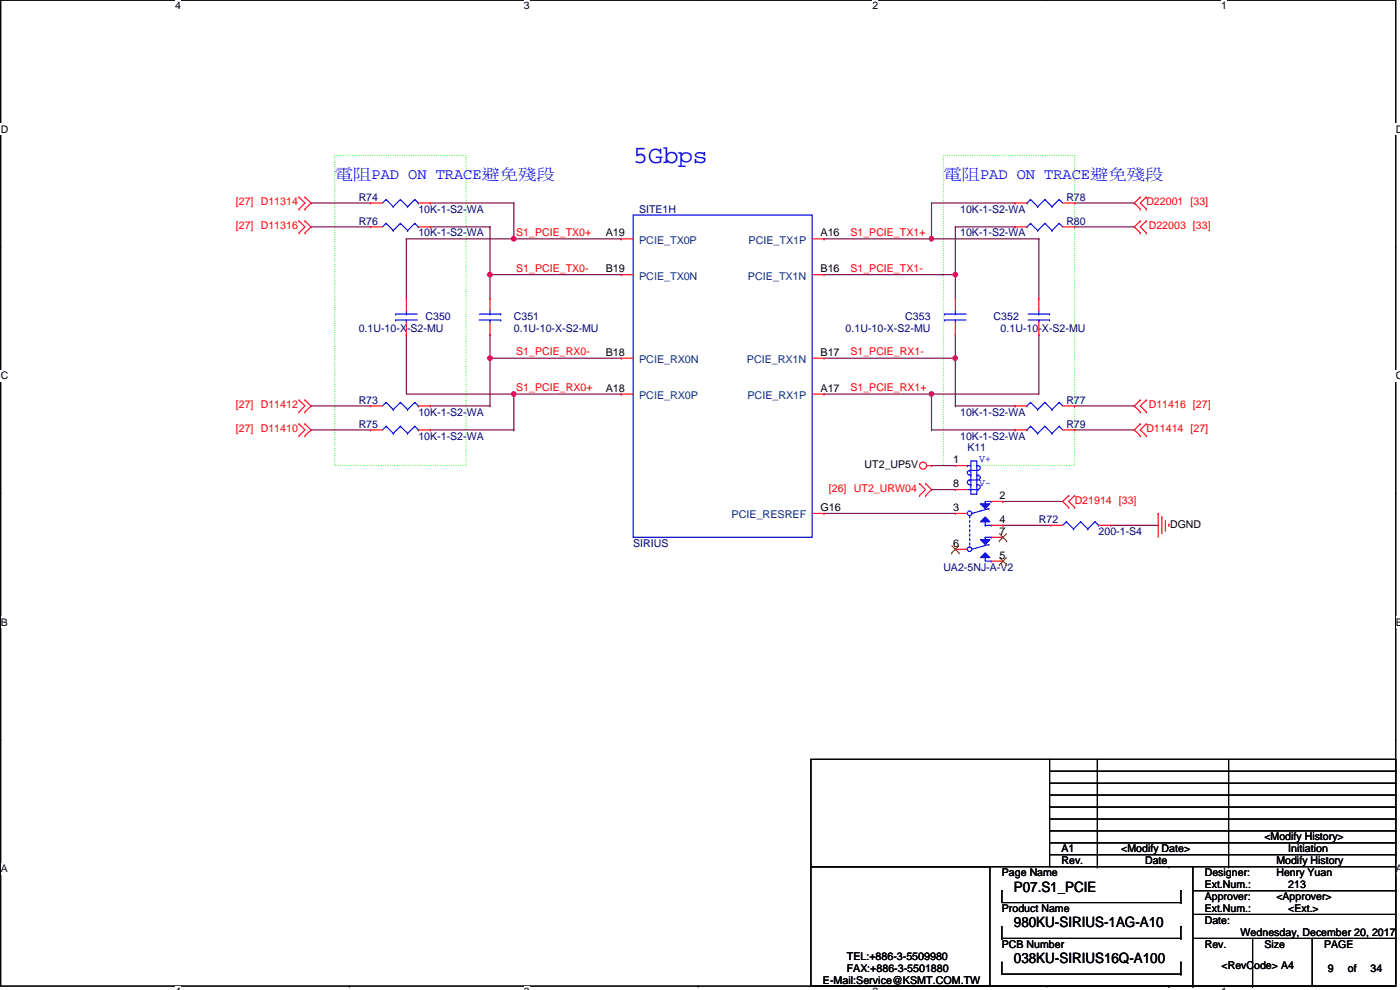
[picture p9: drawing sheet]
<svg xmlns="http://www.w3.org/2000/svg" width="420mm" height="297mm" viewBox="0 0 420 297" stroke-linecap="round" stroke-linejoin="round" font-family="sans-serif">
<path d="M.2 0h418.7v295.9h-418.7z" fill="none" stroke="#000" stroke-width=".34"/>
<g fill="#fff">
<path d="M52.5 0h1.8v3.5h-1.8z"/>
<path d="M52.5 295.9h1.8v1.2h-1.8z"/>
</g>
<g fill="#000">
<circle cx="104.8" cy="0" r=".17"/>
<circle cx="104.8" cy="295.9" r=".17"/>
</g>
<g fill="#fff">
<path d="M157.2 0h1.7v3.5h-1.7z"/>
<path d="M157.2 295.9h1.7v1.2h-1.7z"/>
</g>
<g fill="#000">
<circle cx="209.5" cy="0" r=".17"/>
<circle cx="209.5" cy="295.9" r=".17"/>
</g>
<g fill="#fff">
<path d="M261.9 0h1.7v3.5h-1.7z"/>
<path d="M261.9 295.9h1.7v1.2h-1.7z"/>
</g>
<g fill="#000">
<circle cx="314.2" cy="0" r=".17"/>
<circle cx="314.2" cy="295.9" r=".17"/>
</g>
<g fill="#fff">
<path d="M366.5 0h1.7v3.5h-1.7z"/>
<path d="M366.5 295.9h1.7v1.2h-1.7z"/>
<path d="M.2 37h2.2v3.5h-2.2z"/>
<path d="M418.9 37h1.3v3.5h-1.3z"/>
<path d="M.2 111h2.2v3.4h-2.2z"/>
<path d="M418.9 111h1.3v3.4h-1.3z"/>
</g>
<g fill="#000">
<circle cx=".2" cy="74" r=".17"/>
<circle cx="418.9" cy="74" r=".17"/>
</g>
<g fill="#fff">
<path d="M.2 184.9h2.1v3.5h-2.1z"/>
<path d="M418.9 184.9h1.3v3.5h-1.3z"/>
</g>
<g fill="#000">
<circle cx=".2" cy="148" r=".17"/>
<circle cx="418.9" cy="148" r=".17"/>
</g>
<g fill="#fff">
<path d="M.2 258.9h2.1v3.4h-2.1z"/>
<path d="M418.9 258.9h1.3v3.4h-1.3z"/>
</g>
<g fill="#000">
<circle cx=".2" cy="221.9" r=".17"/>
<circle cx="418.9" cy="221.9" r=".17"/>
</g>
<path d="M100.5 46.6h39.4v93.1h-39.4zM283.1 46.6h39.4v93.1h-39.4z" fill="none" stroke="#0f0" stroke-width=".34" stroke-dasharray="0 .7"/>
<path d="M279.6 146.9h7.1" fill="none" stroke="#800040" stroke-width=".34"/>
<circle cx="279.6" cy="146.9" r=".17" fill="#800040"/>
<path d="M279.6 139.7h7.1" fill="none" stroke="#800040" stroke-width=".34"/>
<circle cx="279.6" cy="139.7" r=".17" fill="#800040"/>
<path d="M247.3 154.1h39.4" fill="none" stroke="#800040" stroke-width=".34"/>
<circle cx="247.3" cy="154.1" r=".17" fill="#800040"/>
<path d="M147.1 107.5v14.3" fill="none" stroke="#800040" stroke-width=".34"/>
<circle cx="147.1" cy="121.8" r=".17" fill="#800040"/>
<path d="M129.1 121.8h18" fill="none" stroke="#800040" stroke-width=".34"/>
<circle cx="129.1" cy="121.8" r=".17" fill="#800040"/>
<path d="M154.2 118.2v10.8" fill="none" stroke="#800040" stroke-width=".34"/>
<circle cx="154.2" cy="129" r=".17" fill="#800040"/>
<path d="M129.1 129h25.1" fill="none" stroke="#800040" stroke-width=".34"/>
<circle cx="129.1" cy="129" r=".17" fill="#800040"/>
<path d="M147.1 68.1v14.3" fill="none" stroke="#800040" stroke-width=".34"/>
<circle cx="147.1" cy="68.1" r=".17" fill="#800040"/>
<circle cx="147" cy="82.4" r=".7" fill="#f0f"/>
<circle cx="147" cy="82.4" r=".7" fill="none" stroke="#f0f" stroke-width=".34"/>
<path d="M129.1 68.1h18" fill="none" stroke="#800040" stroke-width=".34"/>
<circle cx="129.1" cy="68.1" r=".17" fill="#800040"/>
<path d="M154.2 60.9v10.8" fill="none" stroke="#800040" stroke-width=".34"/>
<circle cx="154.2" cy="60.9" r=".17" fill="#800040"/>
<path d="M129.1 60.9h25.1" fill="none" stroke="#800040" stroke-width=".34"/>
<circle cx="129.1" cy="60.9" r=".17" fill="#800040"/>
<path d="M93.3 60.9h17.9" fill="none" stroke="#800040" stroke-width=".34"/>
<circle cx="93.3" cy="60.9" r=".17" fill="#800040"/>
<path d="M154.2 118.2h32.2" fill="none" stroke="#800040" stroke-width=".34"/>
<circle cx="186.4" cy="118.2" r=".17" fill="#800040"/>
<circle cx="154.2" cy="118.2" r=".7" fill="#f0f"/>
<circle cx="154.2" cy="118.2" r=".7" fill="none" stroke="#f0f" stroke-width=".34"/>
<path d="M154.2 71.7h32.2" fill="none" stroke="#800040" stroke-width=".34"/>
<circle cx="186.4" cy="71.7" r=".17" fill="#800040"/>
<circle cx="154.2" cy="71.6" r=".7" fill="#f0f"/>
<circle cx="154.2" cy="71.6" r=".7" fill="none" stroke="#f0f" stroke-width=".34"/>
<path d="M93.3 121.8h17.9" fill="none" stroke="#800040" stroke-width=".34"/>
<circle cx="93.3" cy="121.8" r=".17" fill="#800040"/>
<path d="M93.3 68.1h17.9" fill="none" stroke="#800040" stroke-width=".34"/>
<circle cx="93.3" cy="68.1" r=".17" fill="#800040"/>
<path d="M93.3 129h17.9" fill="none" stroke="#800040" stroke-width=".34"/>
<circle cx="93.3" cy="129" r=".17" fill="#800040"/>
<path d="M147.1 82.4h39.3" fill="none" stroke="#800040" stroke-width=".34"/>
<circle cx="147.1" cy="82.4" r=".17" fill="#800040"/>
<path d="M147.1 82.4v7.2" fill="none" stroke="#800040" stroke-width=".34"/>
<circle cx="147.1" cy="82.4" r=".17" fill="#800040"/>
<path d="M147.1 100.3v7.2" fill="none" stroke="#800040" stroke-width=".34"/>
<circle cx="147.1" cy="100.3" r=".17" fill="#800040"/>
<path d="M147.1 107.5h39.3" fill="none" stroke="#800040" stroke-width=".34"/>
<circle cx="147.1" cy="107.5" r=".17" fill="#800040"/>
<circle cx="147" cy="107.5" r=".7" fill="#f0f"/>
<circle cx="147" cy="107.5" r=".7" fill="none" stroke="#f0f" stroke-width=".34"/>
<path d="M122 71.7v17.9" fill="none" stroke="#800040" stroke-width=".34"/>
<circle cx="122" cy="71.7" r=".17" fill="#800040"/>
<path d="M122 100.3v17.9" fill="none" stroke="#800040" stroke-width=".34"/>
<circle cx="122" cy="100.3" r=".17" fill="#800040"/>
<path d="M122 118.2h32.2" fill="none" stroke="#800040" stroke-width=".34"/>
<circle cx="154.2" cy="118.2" r=".17" fill="#800040"/>
<path d="M122 71.7h32.2" fill="none" stroke="#800040" stroke-width=".34"/>
<circle cx="154.2" cy="71.7" r=".17" fill="#800040"/>
<path d="M286.7 107.5v14.3" fill="none" stroke="#800040" stroke-width=".34"/>
<circle cx="286.7" cy="121.8" r=".17" fill="#800040"/>
<circle cx="286.7" cy="107.5" r=".7" fill="#f0f"/>
<circle cx="286.7" cy="107.5" r=".7" fill="none" stroke="#f0f" stroke-width=".34"/>
<path d="M286.7 121.8h17.9" fill="none" stroke="#800040" stroke-width=".34"/>
<circle cx="304.6" cy="121.8" r=".17" fill="#800040"/>
<path d="M279.6 118.2v10.8" fill="none" stroke="#800040" stroke-width=".34"/>
<circle cx="279.6" cy="129" r=".17" fill="#800040"/>
<path d="M279.6 129h25" fill="none" stroke="#800040" stroke-width=".34"/>
<circle cx="304.6" cy="129" r=".17" fill="#800040"/>
<path d="M286.7 68.1v14.3" fill="none" stroke="#800040" stroke-width=".34"/>
<circle cx="286.7" cy="68.1" r=".17" fill="#800040"/>
<circle cx="286.7" cy="82.4" r=".7" fill="#f0f"/>
<circle cx="286.7" cy="82.4" r=".7" fill="none" stroke="#f0f" stroke-width=".34"/>
<path d="M286.7 68.1h17.9" fill="none" stroke="#800040" stroke-width=".34"/>
<circle cx="304.6" cy="68.1" r=".17" fill="#800040"/>
<path d="M279.6 60.9v10.8" fill="none" stroke="#800040" stroke-width=".34"/>
<circle cx="279.6" cy="60.9" r=".17" fill="#800040"/>
<path d="M279.6 60.9h25" fill="none" stroke="#800040" stroke-width=".34"/>
<circle cx="304.6" cy="60.9" r=".17" fill="#800040"/>
<path d="M322.5 60.9h17.9" fill="none" stroke="#800040" stroke-width=".34"/>
<circle cx="340.4" cy="60.9" r=".17" fill="#800040"/>
<path d="M322.5 121.8h17.9" fill="none" stroke="#800040" stroke-width=".34"/>
<circle cx="340.4" cy="121.8" r=".17" fill="#800040"/>
<path d="M322.5 68.1h17.9" fill="none" stroke="#800040" stroke-width=".34"/>
<circle cx="340.4" cy="68.1" r=".17" fill="#800040"/>
<path d="M322.5 129h17.9" fill="none" stroke="#800040" stroke-width=".34"/>
<circle cx="340.4" cy="129" r=".17" fill="#800040"/>
<path d="M247.3 118.2h32.3" fill="none" stroke="#800040" stroke-width=".34"/>
<circle cx="247.3" cy="118.2" r=".17" fill="#800040"/>
<circle cx="279.5" cy="118.2" r=".7" fill="#f0f"/>
<circle cx="279.5" cy="118.2" r=".7" fill="none" stroke="#f0f" stroke-width=".34"/>
<path d="M247.3 71.7h32.3" fill="none" stroke="#800040" stroke-width=".34"/>
<circle cx="247.3" cy="71.7" r=".17" fill="#800040"/>
<circle cx="279.5" cy="71.6" r=".7" fill="#f0f"/>
<circle cx="279.5" cy="71.6" r=".7" fill="none" stroke="#f0f" stroke-width=".34"/>
<path d="M286.7 82.4v7.2" fill="none" stroke="#800040" stroke-width=".34"/>
<circle cx="286.7" cy="82.4" r=".17" fill="#800040"/>
<path d="M286.7 100.3v7.2" fill="none" stroke="#800040" stroke-width=".34"/>
<circle cx="286.7" cy="100.3" r=".17" fill="#800040"/>
<path d="M311.8 71.7v17.9" fill="none" stroke="#800040" stroke-width=".34"/>
<circle cx="311.8" cy="71.7" r=".17" fill="#800040"/>
<path d="M311.8 100.3v17.9" fill="none" stroke="#800040" stroke-width=".34"/>
<circle cx="311.8" cy="100.3" r=".17" fill="#800040"/>
<path d="M279.6 118.2h32.2" fill="none" stroke="#800040" stroke-width=".34"/>
<circle cx="279.6" cy="118.2" r=".17" fill="#800040"/>
<path d="M247.3 82.4h39.4" fill="none" stroke="#800040" stroke-width=".34"/>
<circle cx="286.7" cy="82.4" r=".17" fill="#800040"/>
<path d="M247.3 107.5h39.4" fill="none" stroke="#800040" stroke-width=".34"/>
<circle cx="286.7" cy="107.5" r=".17" fill="#800040"/>
<path d="M279.6 71.7h32.2" fill="none" stroke="#800040" stroke-width=".34"/>
<circle cx="279.6" cy="71.7" r=".17" fill="#800040"/>
<path d="M301 150.5h17.9" fill="none" stroke="#800040" stroke-width=".34"/>
<circle cx="301" cy="150.5" r=".17" fill="#800040"/>
<path d="M333.3 157.6h14.3" fill="none" stroke="#800040" stroke-width=".34"/>
<circle cx="333.3" cy="157.6" r=".17" fill="#800040"/>
<path d="M301 157.6h14.4" fill="none" stroke="#800040" stroke-width=".34"/>
<circle cx="301" cy="157.6" r=".17" fill="#800040"/>
<path d="M278.1 139.7h1.5" fill="none" stroke="#f00" stroke-width=".34"/>
<circle cx="279.6" cy="139.7" r=".17" fill="#f00"/>
<g fill="none" stroke="#f00" stroke-width=".34">
<path d="M347.6 154.1v7.1"/>
<circle cx="277" cy="139.7" r="1.06"/>
</g>
<circle cx="347.6" cy="154.1" r=".17" fill="#f00"/>
<path d="M348.7 155.1v5" fill="none" stroke="#f00" stroke-width=".34"/>
<circle cx="348.7" cy="155.1" r=".17" fill="#f00"/>
<path d="M349.7 156.2v2.8" fill="none" stroke="#f00" stroke-width=".34"/>
<circle cx="349.7" cy="159" r=".17" fill="#f00"/>
<path d="M350.8 157.3v.7" fill="none" stroke="#f00" stroke-width=".34"/>
<circle cx="350.8" cy="157.3" r=".17" fill="#f00"/>
<path d="M277.8 145.1l1.8 1.8" fill="none" stroke="#f00" stroke-width=".34"/>
<circle cx="277.8" cy="145.1" r=".17" fill="#f00"/>
<path d="M279.6 146.9l-1.8 1.8" fill="none" stroke="#f00" stroke-width=".34"/>
<circle cx="277.8" cy="148.7" r=".17" fill="#f00"/>
<path d="M277.8 146.9l-1.8 1.8" fill="none" stroke="#f00" stroke-width=".34"/>
<circle cx="276" cy="148.7" r=".17" fill="#f00"/>
<path d="M276 145.1l1.8 1.8" fill="none" stroke="#f00" stroke-width=".34"/>
<circle cx="276" cy="145.1" r=".17" fill="#f00"/>
<path d="M91.5 59.1l1.8 1.8" fill="none" stroke="#f00" stroke-width=".34"/>
<circle cx="91.5" cy="59.1" r=".17" fill="#f00"/>
<path d="M93.3 60.9l-1.8 1.8" fill="none" stroke="#f00" stroke-width=".34"/>
<circle cx="91.5" cy="62.7" r=".17" fill="#f00"/>
<path d="M91.5 60.9l-1.8 1.8" fill="none" stroke="#f00" stroke-width=".34"/>
<circle cx="89.7" cy="62.7" r=".17" fill="#f00"/>
<path d="M89.7 59.1l1.8 1.8" fill="none" stroke="#f00" stroke-width=".34"/>
<circle cx="89.7" cy="59.1" r=".17" fill="#f00"/>
<path d="M91.5 127.2l1.8 1.8" fill="none" stroke="#f00" stroke-width=".34"/>
<circle cx="91.5" cy="127.2" r=".17" fill="#f00"/>
<path d="M93.3 129l-1.8 1.8" fill="none" stroke="#f00" stroke-width=".34"/>
<circle cx="91.5" cy="130.8" r=".17" fill="#f00"/>
<path d="M91.5 129l-1.8 1.8" fill="none" stroke="#f00" stroke-width=".34"/>
<circle cx="89.7" cy="130.8" r=".17" fill="#f00"/>
<path d="M89.7 127.2l1.8 1.8" fill="none" stroke="#f00" stroke-width=".34"/>
<circle cx="89.7" cy="127.2" r=".17" fill="#f00"/>
<path d="M91.5 66.3l1.8 1.8" fill="none" stroke="#f00" stroke-width=".34"/>
<circle cx="91.5" cy="66.3" r=".17" fill="#f00"/>
<path d="M93.3 68.1l-1.8 1.8" fill="none" stroke="#f00" stroke-width=".34"/>
<circle cx="91.5" cy="69.9" r=".17" fill="#f00"/>
<path d="M91.5 68.1l-1.8 1.8" fill="none" stroke="#f00" stroke-width=".34"/>
<circle cx="89.7" cy="69.9" r=".17" fill="#f00"/>
<path d="M89.7 66.3l1.8 1.8" fill="none" stroke="#f00" stroke-width=".34"/>
<circle cx="89.7" cy="66.3" r=".17" fill="#f00"/>
<path d="M91.5 120l1.8 1.8" fill="none" stroke="#f00" stroke-width=".34"/>
<circle cx="91.5" cy="120" r=".17" fill="#f00"/>
<path d="M93.3 121.8l-1.8 1.8" fill="none" stroke="#f00" stroke-width=".34"/>
<circle cx="91.5" cy="123.6" r=".17" fill="#f00"/>
<path d="M91.5 121.8l-1.8 1.8" fill="none" stroke="#f00" stroke-width=".34"/>
<circle cx="89.7" cy="123.6" r=".17" fill="#f00"/>
<path d="M89.7 120l1.8 1.8" fill="none" stroke="#f00" stroke-width=".34"/>
<circle cx="89.7" cy="120" r=".17" fill="#f00"/>
<path d="M342.2 59.1l-1.8 1.8" fill="none" stroke="#f00" stroke-width=".34"/>
<circle cx="342.2" cy="59.1" r=".17" fill="#f00"/>
<path d="M340.4 60.9l1.8 1.8" fill="none" stroke="#f00" stroke-width=".34"/>
<circle cx="342.2" cy="62.7" r=".17" fill="#f00"/>
<path d="M342.2 60.9l1.8 1.8" fill="none" stroke="#f00" stroke-width=".34"/>
<circle cx="344" cy="62.7" r=".17" fill="#f00"/>
<path d="M344 59.1l-1.8 1.8" fill="none" stroke="#f00" stroke-width=".34"/>
<circle cx="344" cy="59.1" r=".17" fill="#f00"/>
<path d="M342.2 127.2l-1.8 1.8" fill="none" stroke="#f00" stroke-width=".34"/>
<circle cx="342.2" cy="127.2" r=".17" fill="#f00"/>
<path d="M340.4 129l1.8 1.8" fill="none" stroke="#f00" stroke-width=".34"/>
<circle cx="342.2" cy="130.8" r=".17" fill="#f00"/>
<path d="M342.2 129l1.8 1.8" fill="none" stroke="#f00" stroke-width=".34"/>
<circle cx="344" cy="130.8" r=".17" fill="#f00"/>
<path d="M344 127.2l-1.8 1.8" fill="none" stroke="#f00" stroke-width=".34"/>
<circle cx="344" cy="127.2" r=".17" fill="#f00"/>
<path d="M342.2 66.3l-1.8 1.8" fill="none" stroke="#f00" stroke-width=".34"/>
<circle cx="342.2" cy="66.3" r=".17" fill="#f00"/>
<path d="M340.4 68.1l1.8 1.8" fill="none" stroke="#f00" stroke-width=".34"/>
<circle cx="342.2" cy="69.9" r=".17" fill="#f00"/>
<path d="M342.2 68.1l1.8 1.8" fill="none" stroke="#f00" stroke-width=".34"/>
<circle cx="344" cy="69.9" r=".17" fill="#f00"/>
<path d="M344 66.3l-1.8 1.8" fill="none" stroke="#f00" stroke-width=".34"/>
<circle cx="344" cy="66.3" r=".17" fill="#f00"/>
<path d="M342.2 120l-1.8 1.8" fill="none" stroke="#f00" stroke-width=".34"/>
<circle cx="342.2" cy="120" r=".17" fill="#f00"/>
<path d="M340.4 121.8l1.8 1.8" fill="none" stroke="#f00" stroke-width=".34"/>
<circle cx="342.2" cy="123.6" r=".17" fill="#f00"/>
<path d="M342.2 121.8l1.8 1.8" fill="none" stroke="#f00" stroke-width=".34"/>
<circle cx="344" cy="123.6" r=".17" fill="#f00"/>
<path d="M344 120l-1.8 1.8" fill="none" stroke="#f00" stroke-width=".34"/>
<circle cx="344" cy="120" r=".17" fill="#f00"/>
<path d="M320.7 148.7l-1.8 1.8" fill="none" stroke="#f00" stroke-width=".34"/>
<circle cx="320.7" cy="148.7" r=".17" fill="#f00"/>
<path d="M318.9 150.5l1.8 1.8" fill="none" stroke="#f00" stroke-width=".34"/>
<circle cx="320.7" cy="152.3" r=".17" fill="#f00"/>
<path d="M320.7 150.5l1.8 1.8" fill="none" stroke="#f00" stroke-width=".34"/>
<circle cx="322.5" cy="152.3" r=".17" fill="#f00"/>
<path d="M322.5 148.7l-1.8 1.8" fill="none" stroke="#f00" stroke-width=".34"/>
<circle cx="322.5" cy="148.7" r=".17" fill="#f00"/>
<g fill="none" stroke="#000" stroke-width=".34">
<path d="M243.4 227.8h71.6v32.3h-71.6zM315 227.8h103.9v32.3M315 238.5h103.9M315 235h103.9M315 231.4h103.9M329.3 227.8v32.3M368.7 227.8v32.3M315 256.5h103.9M315 252.9h103.9M315 249.3h103.9M315 245.7h103.9M315 242.1h103.9"/>
<path d="M243.4 260.1h53.7v35.8h-53.7zM300.7 267.2v3.6h53.7v-3.6M300.7 278v3.6h53.7v-3.6M315 260.1h43M358 267.2h60.9v7.2h-60.9zM358 260.1h60.9v7.1h-60.9zM358 274.4v7.2M418.9 274.4v7.2M289.9 295.9h68.1M300.7 288.7v3.6h53.7v-3.6M358 281.6h60.9v14.3h-60.9zM375.9 281.6v14.3"/>
<path d="M393.8 281.6v14.3"/>
</g>
<g fill="#000">
<circle cx="418.9" cy="231.4" r=".17"/>
<circle cx="418.9" cy="227.8" r=".17"/>
<circle cx="418.9" cy="238.5" r=".17"/>
<circle cx="418.9" cy="235" r=".17"/>
<circle cx="418.9" cy="249.3" r=".17"/>
<circle cx="418.9" cy="245.7" r=".17"/>
<circle cx="418.9" cy="242.1" r=".17"/>
<circle cx="418.9" cy="252.9" r=".17"/>
<circle cx="418.9" cy="256.5" r=".17"/>
<circle cx="300.7" cy="267.2" r=".17"/>
<circle cx="329.3" cy="260.1" r=".17"/>
<circle cx="350.8" cy="260.1" r=".17"/>
<circle cx="354.4" cy="270.8" r=".17"/>
<circle cx="354.4" cy="267.2" r=".17"/>
<circle cx="354.4" cy="278" r=".17"/>
<circle cx="358" cy="260.1" r=".17"/>
<circle cx="368.7" cy="260.1" r=".17"/>
<circle cx="418.9" cy="260.1" r=".17"/>
<circle cx="300.7" cy="288.7" r=".17"/>
<circle cx="300.7" cy="281.6" r=".17"/>
<circle cx="350.8" cy="295.9" r=".17"/>
<circle cx="354.4" cy="292.3" r=".17"/>
<circle cx="354.4" cy="281.6" r=".17"/>
<circle cx="354.4" cy="288.7" r=".17"/>
<circle cx="358" cy="281.6" r=".17"/>
<circle cx="358" cy="295.9" r=".17"/>
<circle cx="375.9" cy="295.9" r=".17"/>
<circle cx="393.8" cy="281.6" r=".17"/>
<circle cx="418.9" cy="281.6" r=".17"/>
</g>
<path d="M320 156.5l-1.1 1.1" fill="none" stroke="#00f" stroke-width=".34"/>
<circle cx="320" cy="156.5" r=".17" fill="#00f"/>
<path d="M320 156.5l2.2 2.2" fill="none" stroke="#00f" stroke-width=".34"/>
<circle cx="322.2" cy="158.7" r=".17" fill="#00f"/>
<path d="M324.3 156.5l-2.1 2.2" fill="none" stroke="#00f" stroke-width=".34"/>
<circle cx="324.3" cy="156.5" r=".17" fill="#00f"/>
<path d="M324.3 156.5l2.2 2.2" fill="none" stroke="#00f" stroke-width=".34"/>
<circle cx="326.5" cy="158.7" r=".17" fill="#00f"/>
<path d="M328.6 156.5l-2.1 2.2" fill="none" stroke="#00f" stroke-width=".34"/>
<circle cx="328.6" cy="156.5" r=".17" fill="#00f"/>
<path d="M328.6 156.5l1.1 1.1" fill="none" stroke="#00f" stroke-width=".34"/>
<circle cx="329.7" cy="157.6" r=".17" fill="#00f"/>
<path d="M315.4 157.6h3.5" fill="none" stroke="#f00" stroke-width=".34"/>
<circle cx="315.4" cy="157.6" r=".17" fill="#f00"/>
<path d="M329.7 157.6h3.6" fill="none" stroke="#f00" stroke-width=".34"/>
<circle cx="333.3" cy="157.6" r=".17" fill="#f00"/>
<path d="M293.1 145.5h.4" fill="none" stroke="#00f" stroke-width=".34"/>
<circle cx="293.1" cy="145.5" r=".17" fill="#00f"/>
<path d="M291 141.1h2.5" fill="none" stroke="#00f" stroke-width=".34"/>
<circle cx="291" cy="141.1" r=".17" fill="#00f"/>
<path d="M293.1 142.6h.4M293.5 145.5a.7 .7 0 0 1 .7 .7 .7 .7 0 0 1-.7 .7" fill="none" stroke="#00f" stroke-width=".34"/>
<circle cx="293.5" cy="142.6" r=".17" fill="#00f"/>
<path d="M293.1 139.7h.4" fill="none" stroke="#00f" stroke-width=".34"/>
<circle cx="293.1" cy="139.7" r=".17" fill="#00f"/>
<path d="M291 144h2.5" fill="none" stroke="#00f" stroke-width=".34"/>
<circle cx="291" cy="144" r=".17" fill="#00f"/>
<path d="M291.4 138.3h1.7v10h-1.7zM291.4 146.9h2.1" fill="none" stroke="#00f" stroke-width=".34"/>
<circle cx="293.5" cy="146.9" r=".17" fill="#00f"/>
<path d="M291 145.5h.4" fill="none" stroke="#00f" stroke-width=".34"/>
<circle cx="291.4" cy="145.5" r=".17" fill="#00f"/>
<path d="M293.5 139.7a.7 .7 0 0 1 .7 .7 .7 .7 0 0 1-.7 .7M291 144a.7 .7 0 0 0-.7 .7 .7 .7 0 0 0 .7 .7M291 141.1a.7 .7 0 0 0-.7 .7 .7 .7 0 0 0 .7 .7M291 142.6h.4M293.5 142.6a.7 .7 0 0 1 .7 .7 .7 .7 0 0 1-.7 .7" fill="none" stroke="#00f" stroke-width=".34"/>
<circle cx="291.4" cy="142.6" r=".17" fill="#00f"/>
<path d="M290.3 139.7h1.1" fill="none" stroke="#00f" stroke-width=".34"/>
<circle cx="290.3" cy="139.7" r=".17" fill="#00f"/>
<path d="M290.3 146.9h1.1" fill="none" stroke="#00f" stroke-width=".34"/>
<circle cx="291.4" cy="146.9" r=".17" fill="#00f"/>
<path d="M295.7 150.5h1.8" fill="none" stroke="#00f" stroke-width=".34"/>
<circle cx="297.5" cy="150.5" r=".17" fill="#00f"/>
<path d="M295.7 157.6h1.8" fill="none" stroke="#00f" stroke-width=".34"/>
<circle cx="297.5" cy="157.6" r=".17" fill="#00f"/>
<path d="M294.2 151.2h2.9l-1.4 1.4z" fill="#00f"/>
<path d="M294.2 151.2h2.9l-1.4 1.4zM295.7 150.5v2.1" fill="none" stroke="#00f" stroke-width=".34"/>
<circle cx="295.7" cy="150.5" r=".17" fill="#00f"/>
<path d="M295.7 156.5v1.1" fill="none" stroke="#00f" stroke-width=".34"/>
<circle cx="295.7" cy="157.6" r=".17" fill="#00f"/>
<g fill="none" stroke="#00f" stroke-width=".34">
<path d="M296.7 152.6l-5 1.5"/>
<circle cx="291" cy="154" r=".68"/>
</g>
<circle cx="296.7" cy="152.6" r=".17" fill="#00f"/>
<path d="M295.7 155.1l1.4 1.4h-2.9z" fill="#00f"/>
<g fill="none" stroke="#00f" stroke-width=".34">
<path d="M295.7 155.1l1.4 1.4h-2.9zM296.7 163.4l-5 1.4"/>
<circle cx="291" cy="164.8" r=".68"/>
</g>
<circle cx="296.7" cy="163.4" r=".17" fill="#00f"/>
<path d="M294.2 161.9h2.9l-1.4 1.5z" fill="#00f"/>
<path d="M294.2 161.9h2.9l-1.4 1.5z" fill="none" stroke="#00f" stroke-width=".34"/>
<path d="M295.7 165.9l1.4 1.4h-2.9z" fill="#00f"/>
<path d="M295.7 165.9l1.4 1.4h-2.9zM295.7 161.2v2.2" fill="none" stroke="#00f" stroke-width=".34"/>
<circle cx="295.7" cy="161.2" r=".17" fill="#00f"/>
<path d="M295.7 161.2h1.8" fill="none" stroke="#00f" stroke-width=".34"/>
<circle cx="297.5" cy="161.2" r=".17" fill="#00f"/>
<path d="M295.7 168.4h1.8" fill="none" stroke="#00f" stroke-width=".34"/>
<circle cx="297.5" cy="168.4" r=".17" fill="#00f"/>
<path d="M295.7 166.2v2.2" fill="none" stroke="#00f" stroke-width=".34"/>
<circle cx="295.7" cy="166.2" r=".17" fill="#00f"/>
<path d="M291 154.8v9.3" fill="none" stroke="#00f" stroke-width=".34" stroke-dasharray=".7 .7"/>
<circle cx="291" cy="164.1" r=".17" fill="#00f" stroke-dasharray=".7 .7"/>
<path d="M286.7 139.7h3.6" fill="none" stroke="#f00" stroke-width=".34"/>
<circle cx="286.7" cy="139.7" r=".17" fill="#f00"/>
<path d="M297.5 161.2h3.5" fill="none" stroke="#f00" stroke-width=".34"/>
<circle cx="301" cy="161.2" r=".17" fill="#f00"/>
<path d="M299.9 162.3h.1M300 160.1l2.1 2.2M302.1 160.1l-2.2 2.2M302.1 162.3h.1" fill="none" stroke="#804000" stroke-width=".3"/>
<path d="M297.5 150.5h3.5" fill="none" stroke="#f00" stroke-width=".34"/>
<circle cx="301" cy="150.5" r=".17" fill="#f00"/>
<path d="M297.5 157.6h3.5" fill="none" stroke="#f00" stroke-width=".34"/>
<circle cx="301" cy="157.6" r=".17" fill="#f00"/>
<path d="M286.7 146.9h3.6" fill="none" stroke="#f00" stroke-width=".34"/>
<circle cx="286.7" cy="146.9" r=".17" fill="#f00"/>
<path d="M286.7 164.8h3.6" fill="none" stroke="#f00" stroke-width=".34"/>
<circle cx="286.7" cy="164.8" r=".17" fill="#f00"/>
<path d="M285.6 165.9h.1M285.7 163.7l2.1 2.2M287.8 163.7l-2.2 2.2M287.8 165.9h.1" fill="none" stroke="#804000" stroke-width=".3"/>
<path d="M297.5 168.4h3.5" fill="none" stroke="#f00" stroke-width=".34"/>
<circle cx="301" cy="168.4" r=".17" fill="#f00"/>
<path d="M299.9 169.5h.1M300 167.3l2.1 2.2M302.1 167.3l-2.2 2.2M302.1 169.5h.1" fill="none" stroke="#804000" stroke-width=".3"/>
<path d="M286.7 154.1h3.6" fill="none" stroke="#f00" stroke-width=".34"/>
<circle cx="286.7" cy="154.1" r=".17" fill="#f00"/>
<path d="M317.9 127.9l1 1.1" fill="none" stroke="#00f" stroke-width=".34"/>
<circle cx="317.9" cy="127.9" r=".17" fill="#00f"/>
<path d="M317.9 127.9l-2.2 2.1" fill="none" stroke="#00f" stroke-width=".34"/>
<circle cx="315.7" cy="130" r=".17" fill="#00f"/>
<path d="M313.6 127.9l2.1 2.1" fill="none" stroke="#00f" stroke-width=".34"/>
<circle cx="313.6" cy="127.9" r=".17" fill="#00f"/>
<path d="M313.6 127.9l-2.2 2.1" fill="none" stroke="#00f" stroke-width=".34"/>
<circle cx="311.4" cy="130" r=".17" fill="#00f"/>
<path d="M309.3 127.9l2.1 2.1" fill="none" stroke="#00f" stroke-width=".34"/>
<circle cx="309.3" cy="127.9" r=".17" fill="#00f"/>
<path d="M309.3 127.9l-1.1 1.1" fill="none" stroke="#00f" stroke-width=".34"/>
<circle cx="308.2" cy="129" r=".17" fill="#00f"/>
<path d="M318.9 129h3.6" fill="none" stroke="#f00" stroke-width=".34"/>
<circle cx="322.5" cy="129" r=".17" fill="#f00"/>
<path d="M304.6 129h3.6" fill="none" stroke="#f00" stroke-width=".34"/>
<circle cx="304.6" cy="129" r=".17" fill="#f00"/>
<path d="M311.8 96v.7" fill="none" stroke="#00f" stroke-width=".34"/>
<circle cx="311.8" cy="96" r=".17" fill="#00f"/>
<path d="M308.6 94.2h6.4" fill="none" stroke="#00f" stroke-width=".34"/>
<circle cx="315" cy="94.2" r=".17" fill="#00f"/>
<path d="M308.6 96h6.4" fill="none" stroke="#00f" stroke-width=".34"/>
<circle cx="315" cy="96" r=".17" fill="#00f"/>
<path d="M311.8 93.2v1" fill="none" stroke="#00f" stroke-width=".34"/>
<circle cx="311.8" cy="94.2" r=".17" fill="#00f"/>
<path d="M311.8 96.7v3.6" fill="none" stroke="#f00" stroke-width=".34"/>
<circle cx="311.8" cy="100.3" r=".17" fill="#f00"/>
<path d="M311.8 89.6v3.6" fill="none" stroke="#f00" stroke-width=".34"/>
<circle cx="311.8" cy="89.6" r=".17" fill="#f00"/>
<path d="M115.9 127.9l-1.1 1.1" fill="none" stroke="#00f" stroke-width=".34"/>
<circle cx="115.9" cy="127.9" r=".17" fill="#00f"/>
<path d="M115.9 127.9l2.1 2.1" fill="none" stroke="#00f" stroke-width=".34"/>
<circle cx="118" cy="130" r=".17" fill="#00f"/>
<path d="M120.2 127.9l-2.2 2.1" fill="none" stroke="#00f" stroke-width=".34"/>
<circle cx="120.2" cy="127.9" r=".17" fill="#00f"/>
<path d="M120.2 127.9l2.1 2.1" fill="none" stroke="#00f" stroke-width=".34"/>
<circle cx="122.3" cy="130" r=".17" fill="#00f"/>
<path d="M124.5 127.9l-2.2 2.1" fill="none" stroke="#00f" stroke-width=".34"/>
<circle cx="124.5" cy="127.9" r=".17" fill="#00f"/>
<path d="M124.5 127.9l1 1.1" fill="none" stroke="#00f" stroke-width=".34"/>
<circle cx="125.5" cy="129" r=".17" fill="#00f"/>
<path d="M111.2 129h3.6" fill="none" stroke="#f00" stroke-width=".34"/>
<circle cx="111.2" cy="129" r=".17" fill="#f00"/>
<path d="M125.5 129h3.6" fill="none" stroke="#f00" stroke-width=".34"/>
<circle cx="129.1" cy="129" r=".17" fill="#f00"/>
<path d="M317.9 67l1 1.1" fill="none" stroke="#00f" stroke-width=".34"/>
<circle cx="317.9" cy="67" r=".17" fill="#00f"/>
<path d="M317.9 67l-2.2 2.2" fill="none" stroke="#00f" stroke-width=".34"/>
<circle cx="315.7" cy="69.2" r=".17" fill="#00f"/>
<path d="M313.6 67l2.1 2.2" fill="none" stroke="#00f" stroke-width=".34"/>
<circle cx="313.6" cy="67" r=".17" fill="#00f"/>
<path d="M313.6 67l-2.2 2.2" fill="none" stroke="#00f" stroke-width=".34"/>
<circle cx="311.4" cy="69.2" r=".17" fill="#00f"/>
<path d="M309.3 67l2.1 2.2" fill="none" stroke="#00f" stroke-width=".34"/>
<circle cx="309.3" cy="67" r=".17" fill="#00f"/>
<path d="M309.3 67l-1.1 1.1" fill="none" stroke="#00f" stroke-width=".34"/>
<circle cx="308.2" cy="68.1" r=".17" fill="#00f"/>
<path d="M318.9 68.1h3.6" fill="none" stroke="#f00" stroke-width=".34"/>
<circle cx="322.5" cy="68.1" r=".17" fill="#f00"/>
<path d="M304.6 68.1h3.6" fill="none" stroke="#f00" stroke-width=".34"/>
<circle cx="304.6" cy="68.1" r=".17" fill="#f00"/>
<path d="M147.1 96v.7" fill="none" stroke="#00f" stroke-width=".34"/>
<circle cx="147.1" cy="96" r=".17" fill="#00f"/>
<path d="M143.8 94.2h6.5" fill="none" stroke="#00f" stroke-width=".34"/>
<circle cx="150.3" cy="94.2" r=".17" fill="#00f"/>
<path d="M143.8 96h6.5" fill="none" stroke="#00f" stroke-width=".34"/>
<circle cx="150.3" cy="96" r=".17" fill="#00f"/>
<path d="M147.1 93.2v1" fill="none" stroke="#00f" stroke-width=".34"/>
<circle cx="147.1" cy="94.2" r=".17" fill="#00f"/>
<path d="M147.1 96.7v3.6" fill="none" stroke="#f00" stroke-width=".34"/>
<circle cx="147.1" cy="100.3" r=".17" fill="#f00"/>
<path d="M147.1 89.6v3.6" fill="none" stroke="#f00" stroke-width=".34"/>
<circle cx="147.1" cy="89.6" r=".17" fill="#f00"/>
<path d="M317.9 120.7l1 1.1" fill="none" stroke="#00f" stroke-width=".34"/>
<circle cx="317.9" cy="120.7" r=".17" fill="#00f"/>
<path d="M317.9 120.7l-2.2 2.2" fill="none" stroke="#00f" stroke-width=".34"/>
<circle cx="315.7" cy="122.9" r=".17" fill="#00f"/>
<path d="M313.6 120.7l2.1 2.2" fill="none" stroke="#00f" stroke-width=".34"/>
<circle cx="313.6" cy="120.7" r=".17" fill="#00f"/>
<path d="M313.6 120.7l-2.2 2.2" fill="none" stroke="#00f" stroke-width=".34"/>
<circle cx="311.4" cy="122.9" r=".17" fill="#00f"/>
<path d="M309.3 120.7l2.1 2.2" fill="none" stroke="#00f" stroke-width=".34"/>
<circle cx="309.3" cy="120.7" r=".17" fill="#00f"/>
<path d="M309.3 120.7l-1.1 1.1" fill="none" stroke="#00f" stroke-width=".34"/>
<circle cx="308.2" cy="121.8" r=".17" fill="#00f"/>
<path d="M318.9 121.8h3.6" fill="none" stroke="#f00" stroke-width=".34"/>
<circle cx="322.5" cy="121.8" r=".17" fill="#f00"/>
<path d="M304.6 121.8h3.6" fill="none" stroke="#f00" stroke-width=".34"/>
<circle cx="304.6" cy="121.8" r=".17" fill="#f00"/>
<path d="M286.7 96v.7" fill="none" stroke="#00f" stroke-width=".34"/>
<circle cx="286.7" cy="96" r=".17" fill="#00f"/>
<path d="M283.5 94.2h6.4" fill="none" stroke="#00f" stroke-width=".34"/>
<circle cx="283.5" cy="94.2" r=".17" fill="#00f"/>
<path d="M283.5 96h6.4" fill="none" stroke="#00f" stroke-width=".34"/>
<circle cx="283.5" cy="96" r=".17" fill="#00f"/>
<path d="M286.7 93.2v1" fill="none" stroke="#00f" stroke-width=".34"/>
<circle cx="286.7" cy="94.2" r=".17" fill="#00f"/>
<path d="M286.7 96.7v3.6" fill="none" stroke="#f00" stroke-width=".34"/>
<circle cx="286.7" cy="100.3" r=".17" fill="#f00"/>
<path d="M286.7 89.6v3.6" fill="none" stroke="#f00" stroke-width=".34"/>
<circle cx="286.7" cy="89.6" r=".17" fill="#f00"/>
<path d="M122 96v.7" fill="none" stroke="#00f" stroke-width=".34"/>
<circle cx="122" cy="96" r=".17" fill="#00f"/>
<path d="M118.7 94.2h6.5" fill="none" stroke="#00f" stroke-width=".34"/>
<circle cx="118.7" cy="94.2" r=".17" fill="#00f"/>
<path d="M118.7 96h6.5" fill="none" stroke="#00f" stroke-width=".34"/>
<circle cx="118.7" cy="96" r=".17" fill="#00f"/>
<path d="M122 93.2v1" fill="none" stroke="#00f" stroke-width=".34"/>
<circle cx="122" cy="94.2" r=".17" fill="#00f"/>
<path d="M122 96.7v3.6" fill="none" stroke="#f00" stroke-width=".34"/>
<circle cx="122" cy="100.3" r=".17" fill="#f00"/>
<path d="M122 89.6v3.6" fill="none" stroke="#f00" stroke-width=".34"/>
<circle cx="122" cy="89.6" r=".17" fill="#f00"/>
<path d="M317.9 59.9l1 1" fill="none" stroke="#00f" stroke-width=".34"/>
<circle cx="317.9" cy="59.9" r=".17" fill="#00f"/>
<path d="M317.9 59.9l-2.2 2.1" fill="none" stroke="#00f" stroke-width=".34"/>
<circle cx="315.7" cy="62" r=".17" fill="#00f"/>
<path d="M313.6 59.9l2.1 2.1" fill="none" stroke="#00f" stroke-width=".34"/>
<circle cx="313.6" cy="59.9" r=".17" fill="#00f"/>
<path d="M313.6 59.9l-2.2 2.1" fill="none" stroke="#00f" stroke-width=".34"/>
<circle cx="311.4" cy="62" r=".17" fill="#00f"/>
<path d="M309.3 59.9l2.1 2.1" fill="none" stroke="#00f" stroke-width=".34"/>
<circle cx="309.3" cy="59.9" r=".17" fill="#00f"/>
<path d="M309.3 59.9l-1.1 1" fill="none" stroke="#00f" stroke-width=".34"/>
<circle cx="308.2" cy="60.9" r=".17" fill="#00f"/>
<path d="M318.9 60.9h3.6" fill="none" stroke="#f00" stroke-width=".34"/>
<circle cx="322.5" cy="60.9" r=".17" fill="#f00"/>
<path d="M304.6 60.9h3.6" fill="none" stroke="#f00" stroke-width=".34"/>
<circle cx="304.6" cy="60.9" r=".17" fill="#f00"/>
<path d="M115.9 67l-1.1 1.1" fill="none" stroke="#00f" stroke-width=".34"/>
<circle cx="115.9" cy="67" r=".17" fill="#00f"/>
<path d="M115.9 67l2.1 2.2" fill="none" stroke="#00f" stroke-width=".34"/>
<circle cx="118" cy="69.2" r=".17" fill="#00f"/>
<path d="M120.2 67l-2.2 2.2" fill="none" stroke="#00f" stroke-width=".34"/>
<circle cx="120.2" cy="67" r=".17" fill="#00f"/>
<path d="M120.2 67l2.1 2.2" fill="none" stroke="#00f" stroke-width=".34"/>
<circle cx="122.3" cy="69.2" r=".17" fill="#00f"/>
<path d="M124.5 67l-2.2 2.2" fill="none" stroke="#00f" stroke-width=".34"/>
<circle cx="124.5" cy="67" r=".17" fill="#00f"/>
<path d="M124.5 67l1 1.1" fill="none" stroke="#00f" stroke-width=".34"/>
<circle cx="125.5" cy="68.1" r=".17" fill="#00f"/>
<path d="M111.2 68.1h3.6" fill="none" stroke="#f00" stroke-width=".34"/>
<circle cx="111.2" cy="68.1" r=".17" fill="#f00"/>
<path d="M125.5 68.1h3.6" fill="none" stroke="#f00" stroke-width=".34"/>
<circle cx="129.1" cy="68.1" r=".17" fill="#f00"/>
<path d="M115.9 59.9l-1.1 1" fill="none" stroke="#00f" stroke-width=".34"/>
<circle cx="115.9" cy="59.9" r=".17" fill="#00f"/>
<path d="M115.9 59.9l2.1 2.1" fill="none" stroke="#00f" stroke-width=".34"/>
<circle cx="118" cy="62" r=".17" fill="#00f"/>
<path d="M120.2 59.9l-2.2 2.1" fill="none" stroke="#00f" stroke-width=".34"/>
<circle cx="120.2" cy="59.9" r=".17" fill="#00f"/>
<path d="M120.2 59.9l2.1 2.1" fill="none" stroke="#00f" stroke-width=".34"/>
<circle cx="122.3" cy="62" r=".17" fill="#00f"/>
<path d="M124.5 59.9l-2.2 2.1" fill="none" stroke="#00f" stroke-width=".34"/>
<circle cx="124.5" cy="59.9" r=".17" fill="#00f"/>
<path d="M124.5 59.9l1 1" fill="none" stroke="#00f" stroke-width=".34"/>
<circle cx="125.5" cy="60.9" r=".17" fill="#00f"/>
<path d="M111.2 60.9h3.6" fill="none" stroke="#f00" stroke-width=".34"/>
<circle cx="111.2" cy="60.9" r=".17" fill="#f00"/>
<path d="M125.5 60.9h3.6" fill="none" stroke="#f00" stroke-width=".34"/>
<circle cx="129.1" cy="60.9" r=".17" fill="#f00"/>
<path d="M115.9 120.7l-1.1 1.1" fill="none" stroke="#00f" stroke-width=".34"/>
<circle cx="115.9" cy="120.7" r=".17" fill="#00f"/>
<path d="M115.9 120.7l2.1 2.2" fill="none" stroke="#00f" stroke-width=".34"/>
<circle cx="118" cy="122.9" r=".17" fill="#00f"/>
<path d="M120.2 120.7l-2.2 2.2" fill="none" stroke="#00f" stroke-width=".34"/>
<circle cx="120.2" cy="120.7" r=".17" fill="#00f"/>
<path d="M120.2 120.7l2.1 2.2" fill="none" stroke="#00f" stroke-width=".34"/>
<circle cx="122.3" cy="122.9" r=".17" fill="#00f"/>
<path d="M124.5 120.7l-2.2 2.2" fill="none" stroke="#00f" stroke-width=".34"/>
<circle cx="124.5" cy="120.7" r=".17" fill="#00f"/>
<path d="M124.5 120.7l1 1.1" fill="none" stroke="#00f" stroke-width=".34"/>
<circle cx="125.5" cy="121.8" r=".17" fill="#00f"/>
<path d="M111.2 121.8h3.6" fill="none" stroke="#f00" stroke-width=".34"/>
<circle cx="111.2" cy="121.8" r=".17" fill="#f00"/>
<path d="M125.5 121.8h3.6" fill="none" stroke="#f00" stroke-width=".34"/>
<circle cx="129.1" cy="121.8" r=".17" fill="#f00"/>
<path d="M190 64.5h53.7v96.7h-53.7z" fill="none" stroke="#00f" stroke-width=".34"/>
<path d="M243.7 154.1h3.6" fill="none" stroke="#f00" stroke-width=".34"/>
<circle cx="247.3" cy="154.1" r=".17" fill="#f00"/>
<path d="M186.4 107.5h3.6" fill="none" stroke="#f00" stroke-width=".34"/>
<circle cx="186.4" cy="107.5" r=".17" fill="#f00"/>
<path d="M186.4 118.2h3.6" fill="none" stroke="#f00" stroke-width=".34"/>
<circle cx="186.4" cy="118.2" r=".17" fill="#f00"/>
<path d="M243.7 107.5h3.6" fill="none" stroke="#f00" stroke-width=".34"/>
<circle cx="247.3" cy="107.5" r=".17" fill="#f00"/>
<path d="M243.7 118.2h3.6" fill="none" stroke="#f00" stroke-width=".34"/>
<circle cx="247.3" cy="118.2" r=".17" fill="#f00"/>
<path d="M186.4 82.4h3.6" fill="none" stroke="#f00" stroke-width=".34"/>
<circle cx="186.4" cy="82.4" r=".17" fill="#f00"/>
<path d="M186.4 71.7h3.6" fill="none" stroke="#f00" stroke-width=".34"/>
<circle cx="186.4" cy="71.7" r=".17" fill="#f00"/>
<path d="M243.7 82.4h3.6" fill="none" stroke="#f00" stroke-width=".34"/>
<circle cx="247.3" cy="82.4" r=".17" fill="#f00"/>
<path d="M243.7 71.7h3.6" fill="none" stroke="#f00" stroke-width=".34"/>
<circle cx="247.3" cy="71.7" r=".17" fill="#f00"/>
<circle cx="147" cy="82.4" r=".7" fill="#f0f"/>
<circle cx="147" cy="82.4" r=".7" fill="none" stroke="#f0f" stroke-width=".34"/>
<circle cx="154.2" cy="118.2" r=".7" fill="#f0f"/>
<circle cx="154.2" cy="118.2" r=".7" fill="none" stroke="#f0f" stroke-width=".34"/>
<circle cx="154.2" cy="71.6" r=".7" fill="#f0f"/>
<circle cx="154.2" cy="71.6" r=".7" fill="none" stroke="#f0f" stroke-width=".34"/>
<circle cx="147" cy="107.5" r=".7" fill="#f0f"/>
<circle cx="147" cy="107.5" r=".7" fill="none" stroke="#f0f" stroke-width=".34"/>
<circle cx="286.7" cy="107.5" r=".7" fill="#f0f"/>
<circle cx="286.7" cy="107.5" r=".7" fill="none" stroke="#f0f" stroke-width=".34"/>
<circle cx="286.7" cy="82.4" r=".7" fill="#f0f"/>
<circle cx="286.7" cy="82.4" r=".7" fill="none" stroke="#f0f" stroke-width=".34"/>
<circle cx="279.5" cy="118.2" r=".7" fill="#f0f"/>
<circle cx="279.5" cy="118.2" r=".7" fill="none" stroke="#f0f" stroke-width=".34"/>
<circle cx="279.5" cy="71.6" r=".7" fill="#f0f"/>
<circle cx="279.5" cy="71.6" r=".7" fill="none" stroke="#f0f" stroke-width=".34"/>
<text font-size="7.5" fill="#00f" x="190" y="48.9">5Gbps</text>
<g font-size="4.6" fill="#00f">
<text x="100.5" y="53.8">電電PAD ON TRACE避避避避</text>
<text x="283.1" y="53.8">電電PAD ON TRACE避避避避</text>
</g>
<g font-size="4.3">
<text x="304.3" y="267.5">P07.S1_PCIE</text>
<text x="304.3" y="278.2">980KU-SIRIUS-1AG-A10</text>
<text x="304.3" y="289">038KU-SIRIUS16Q-A100</text>
</g>
<g font-size="3.2" fill="#f00">
<text x="70.8" y="61.6">[27] D11314</text>
<text x="344" y="61.6">D22001 [33]</text>
<text x="70.8" y="68.8">[27] D11316</text>
<text x="154.9" y="70.7">S1_PCIE_TX0+</text>
<text x="255.2" y="70.7">S1_PCIE_TX1+</text>
<text x="344.8" y="68.8">D22003 [33]</text>
<text x="154.9" y="81.5">S1_PCIE_TX0-</text>
<text x="255.2" y="81.5">S1_PCIE_TX1-</text>
<text x="154.9" y="106.6">S1_PCIE_RX0-</text>
<text x="255.2" y="106.6">S1_PCIE_RX1-</text>
<text x="154.9" y="117.3">S1_PCIE_RX0+</text>
<text x="255.2" y="117.3">S1_PCIE_RX1+</text>
<text x="70.8" y="122.6">[27] D11412</text>
<text x="344.8" y="122.6">D11416 [27]</text>
<text x="70.8" y="129.7">[27] D11410</text>
<text x="344" y="129.7">D11414 [27]</text>
<text x="248.7" y="147.6">[26] UT2_URW04</text>
<text x="322.5" y="151.2">D21914 [33]</text>
</g>
<g font-size="3.2" fill="#000080">
<text x="107.6" y="60.2">R74</text>
<text x="125.5" y="63.8">10K-1-S2-WA</text>
<text x="191.8" y="63.8">SITE1H</text>
<text x="288.2" y="63.8">10K-1-S2-WA</text>
<text x="320" y="60.2">R78</text>
<text x="107.6" y="67.4">R76</text>
<text x="125.5" y="71">10K-1-S2-WA</text>
<text x="288.2" y="71">10K-1-S2-WA</text>
<text x="320" y="67.4">R80</text>
<text x="107.6" y="99.6">0.1U-10-X-S2-MU</text>
<text x="127.7" y="96.1">C350</text>
<text x="154.2" y="96.1">C351</text>
<text x="154.2" y="99.6">0.1U-10-X-S2-MU</text>
<text x="253.8" y="99.6">0.1U-10-X-S2-MU</text>
<text x="271.7" y="96.1">C353</text>
<text x="298.2" y="96.1">C352</text>
<text x="300.3" y="99.6">0.1U-10-X-S2-MU</text>
<text x="107.6" y="121.1">R73</text>
<text x="125.5" y="124.7">10K-1-S2-WA</text>
<text x="288.2" y="124.7">10K-1-S2-WA</text>
<text x="320" y="121.1">R77</text>
<text x="107.6" y="128.3">R75</text>
<text x="125.5" y="131.9">10K-1-S2-WA</text>
<text x="288.2" y="131.9">10K-1-S2-WA</text>
<text x="320" y="128.3">R79</text>
<text x="290.3" y="135.4">K11</text>
<text x="311.8" y="156.9">R72</text>
<text x="329.7" y="160.5">200-1-S4</text>
<text x="190" y="164.1">SIRIUS</text>
<text x="283.1" y="171.2">UA2-5NJ-A-V2</text>
</g>
<g font-size="3.2">
<text x="181.8" y="70.9">A19</text>
<text x="246.2" y="70.9">A16</text>
<text x="181.8" y="81.7">B19</text>
<text x="246.2" y="81.7">B16</text>
<text x="181.8" y="106.7">B18</text>
<text x="246.2" y="106.7">B17</text>
<text x="181.8" y="117.5">A18</text>
<text x="246.2" y="117.5">A17</text>
<text x="259.5" y="140.5">UT2_UP5V</text>
<text x="286" y="138.9">1</text>
<text x="286" y="146.1">8</text>
<text x="300" y="149.7">2</text>
<text x="246.2" y="153.3">G16</text>
<text x="286" y="153.3">3</text>
<text x="300" y="160.4">7</text>
<text x="300" y="156.8">4</text>
<text x="351.2" y="158.4">DGND</text>
<text x="286" y="164">6</text>
<text x="300" y="167.6">5</text>
<text x="318.6" y="255.8">A1</text>
<text x="336.5" y="255.8">&lt;Modify Date&gt;</text>
<text x="379.5" y="252.2">&lt;Modify History&gt;</text>
<text x="386.6" y="255.8">Initiation</text>
<text x="300.7" y="262.9">Page Name</text>
<text x="318.6" y="259.3">Rev.</text>
<text x="343.7" y="259.3">Date</text>
<text x="361.6" y="262.9">Designer:</text>
<text x="383.1" y="259.3">Modify History</text>
<text x="383.1" y="262.9">Henry Yuan</text>
<text x="361.6" y="266.5">Ext.Num.:</text>
<text x="386.6" y="266.5">213</text>
<text x="300.7" y="273.7">Product Name</text>
<text x="361.6" y="270.1">Approver:</text>
<text x="361.6" y="273.7">Ext.Num.:</text>
<text x="383.1" y="270.1">&lt;Approver&gt;</text>
<text x="386.6" y="273.7">&lt;Ext.&gt;</text>
<text x="361.6" y="277.2">Date:</text>
<text x="372.3" y="280.8">Wednesday, December 20, 2017</text>
<text x="254.1" y="288">TEL:+886-3-5509980</text>
<text x="300.7" y="284.4">PCB Number</text>
<text x="361.6" y="284.4">Rev.</text>
<text x="379.5" y="284.4">Size</text>
<text x="397.4" y="284.4">PAGE</text>
<text x="254.1" y="291.6">FAX:+886-3-5501880</text>
<text x="366.6" y="290.9">&lt;RevCode&gt; A4</text>
<text x="398.5" y="291.6">9</text>
<text x="404.5" y="291.6">of</text>
<text x="411.3" y="291.6">34</text>
<text x="247" y="295.1">E-Mail:Service@KSMT.COM.TW</text>
</g>
<g font-size="3.2" fill="#004080">
<text x="191.8" y="73.1">PCIE_TX0P</text>
<text x="224.7" y="73.1">PCIE_TX1P</text>
<text x="191.8" y="83.9">PCIE_TX0N</text>
<text x="224.5" y="83.9">PCIE_TX1N</text>
<text x="191.8" y="108.9">PCIE_RX0N</text>
<text x="224.1" y="108.9">PCIE_RX1N</text>
<text x="191.8" y="119.7">PCIE_RX0P</text>
<text x="224.3" y="119.7">PCIE_RX1P</text>
<text x="219.6" y="155.5">PCIE_RESREF</text>
</g>
<g font-size="3.2" fill="#00f">
<text x="293.9" y="138.7">V+</text>
<text x="293.9" y="145.8">V-</text>
</g>
<g font-size="3.1">
<text x="52.5" y="2.8">4</text>
<text x="157.2" y="2.8">3</text>
<text x="261.9" y="2.8">2</text>
<text x="366.5" y="2.8">1</text>
<text x=".2" y="39.8">D</text>
<text x="418.9" y="39.8">D</text>
<text x=".2" y="113.7">C</text>
<text x="418.9" y="113.7">C</text>
<text x=".2" y="187.7">B</text>
<text x="418.9" y="187.7">B</text>
<text x=".2" y="261.7">A</text>
<text x="418.9" y="261.7">A</text>
</g>
</svg>
